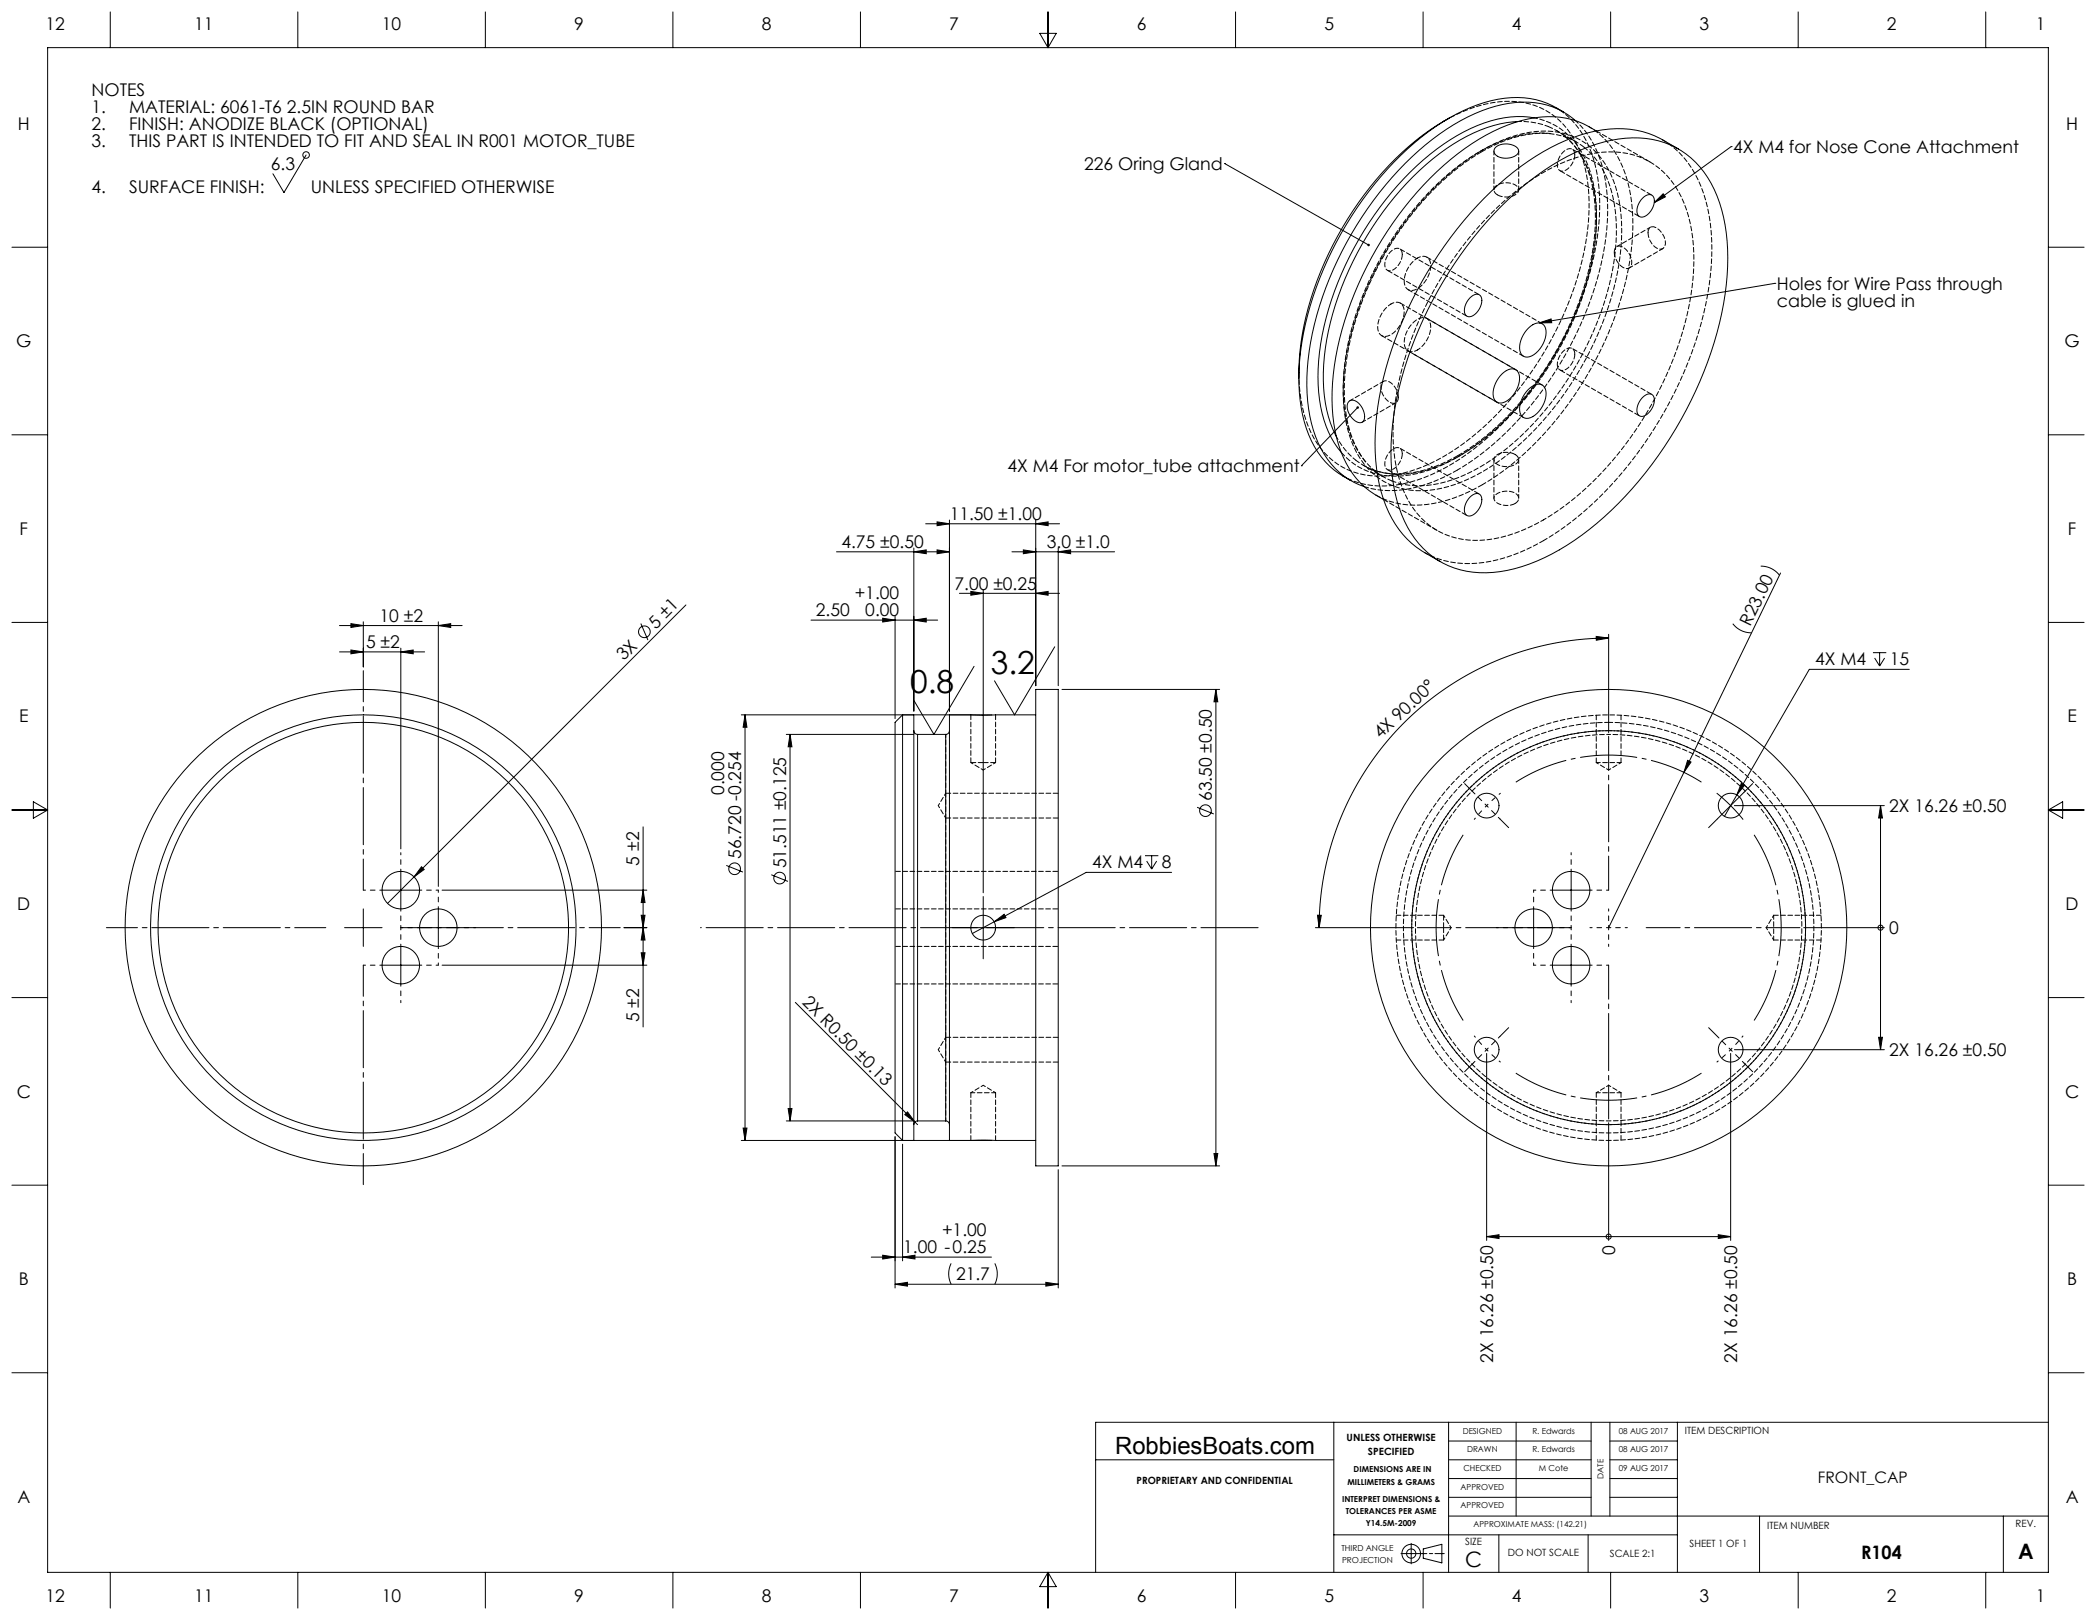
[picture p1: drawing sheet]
<svg xmlns="http://www.w3.org/2000/svg" width="559mm" height="432mm" viewBox="0 0 559 432" stroke-linecap="round" stroke-linejoin="round" font-family="sans-serif">
<g fill="none" stroke="#000" stroke-width=".27">
<path d="M12.7 12.7h533.4v406.4h-533.4zM29.4 3.2v9.5M79.4 3.2v9.5M129.4 3.2v9.5M179.4 3.2v9.5M229.4 3.2v9.5M277.2 8.9h4.4l-2.2 3.8zM279.4 3.2v9.5M329.4 3.2v9.5M379.4 3.2v9.5M429.4 3.2v9.5M479.4 3.2v9.5"/>
<path d="M529.4 3.2v9.5M386.4 31.5a79.1 79.1 0 0 0-29.8 31.4 77.4 77.4 0 0 0-10.3 38M386.4 31.5a82.1 82.1 0 0 0-28.9 30.8 82.1 82.1 0 0 0-11.2 38.1 34.2 34.2 0 0 0 6 21.5 22 22 0 0 0 7.9 6.2M398.7 39.3a4.5 4.5 0 0 1 6.1 .6 1.82 1.82 0 0 1-1.8 2.1 3.7 3.7 0 0 1-4.7-1.5l.1-.7zM404.7 32.4a38.2 38.2 0 0 0-20.9 8.5 83.2 83.2 0 0 0-30.7 54.1 37.2 37.2 0 0 0 3.2 21.3M409 31.4a30.5 30.5 0 0 0-20.5 4.7 76.7 76.7 0 0 0-27.5 30 73 73 0 0 0-9.6 36.4 29.7 29.7 0 0 0 6.2 18.1M416.9 29.9a23.5 23.5 0 0 0-21.1-2.6l-5.6 2.2-3.8 2M420 32.2a21.3 21.3 0 0 0-19.4-4.4 52.3 52.3 0 0 0-24.2 14 93.2 93.2 0 0 0-27.4 51.8 44.9 44.9 0 0 0 2.4 24.4 20.7 20.7 0 0 0 12.3 11.7M425.6 34.9a23 23 0 0 0-20.1-2.7 58.4 58.4 0 0 0-26 17.1 92.2 92.2 0 0 0-24 50.5 41.6 41.6 0 0 0 3.4 23.6 21.7 21.7 0 0 0 10 9.7M447.5 39.7a28.5 28.5 0 0 0-13-5.2 38.4 38.4 0 0 0-23 5.9 90.7 90.7 0 0 0-31 32.3 94.9 94.9 0 0 0-13.9 43.1 41.4 41.4 0 0 0 5.3 23.9 22.8 22.8 0 0 0 7.8 7.6l4.3 2.4M461.5 39.1h.1M461.5 39.1l-20.5 14.9"/>
<path d="M81.6 41.3l-5.9 10-2.9-5M326.5 43.6h.1M326.5 43.6l38.4 21.7M400 55.3a63.1 63.1 0 0 1 27.7-17.5 25.3 25.3 0 0 1 21.8 3.3 28.9 28.9 0 0 1 10.4 18.8 71.2 71.2 0 0 1-3.7 34 103 103 0 0 1-34.4 48.7 48.1 48.1 0 0 1-23.7 10 22.9 22.9 0 0 1-24.4-15.4 51.7 51.7 0 0 1-2.1-26.2 104.2 104.2 0 0 1 28.4-55.7zM437.8 52.9l.5-.4a1.59 1.59 0 0 1 2.1-.5 1.59 1.59 0 0 1 .6 2.1 4.2 4.2 0 0 1-3.6 3.8 1.89 1.89 0 0 1-.8-2.8l.5-1.2zM441 54l2.4-2.4 .6 .9zM3.2 65.9h9.5M391.8 79.5l.5-.5a1.59 1.59 0 0 1 2.1-.4 1.59 1.59 0 0 1 .6 2 4.2 4.2 0 0 1-3.6 3.8 1.89 1.89 0 0 1-.8-2.8l.5-1.1zM473.2 75.5h.1M473.2 75.5l-62.9 10.6M546.1 65.9h9.5M400.5 99.6a2.84 2.84 0 0 1 4-.7 5 5 0 0 1-.6 5.7 5 5 0 0 1-4.2 2.8 2.7 2.7 0 0 1-1.5-3.7l.8-2.2z"/>
<path d="M407.5 87.4a2.84 2.84 0 0 1 4.1-.8 5 5 0 0 1-.6 5.7 5 5 0 0 1-4.2 2.9 2.7 2.7 0 0 1-1.5-3.8l.8-2.1zM410.3 86.1l3.2-1.1 .2 1zM3.2 115.9h9.5M359.5 107.1a1.88 1.88 0 0 1 2.8 .5 3.9 3.9 0 0 1 1 4.8 2.18 2.18 0 0 1-2.8-.9 3.8 3.8 0 0 1-1-4.4zM362 108.6l-15 15.5M407.3 104a3.2 3.2 0 0 1 4.1-1.2 4.3 4.3 0 0 1 .2 4.8 6.1 6.1 0 0 1-4.6 3.9 2.45 2.45 0 0 1-1.8-3.4l.7-2.1zM437.8 106l.5-.4a1.59 1.59 0 0 1 2.1-.5 1.59 1.59 0 0 1 .6 2.1 4.2 4.2 0 0 1-3.6 3.8 1.89 1.89 0 0 1-.8-2.8l.5-1.2zM546.1 115.9h9.5M246.8 139.6h35.7M249.8 139.1l3.3 .5-3.3 .5zM253.1 138.6v50.9M276.1 139.6l3.3-.5v1z"/>
<path d="M276.1 138.6v44.2M347 124.1h.1M391.8 132.6l.5-.4a1.59 1.59 0 0 1 2.1-.5 1.59 1.59 0 0 1 .6 2 4.2 4.2 0 0 1-3.6 3.8 1.89 1.89 0 0 1-.8-2.7l.5-1.2zM223 147.1h30.1M243.6 147.1l3.3-.5v1zM243.6 146.1v43.4M249.8 146.6l3.3 .5-3.3 .5zM255.8 158.1h26.7M258.8 157.6l3.3 .5-3.3 .6zM262.1 157.1v80.9M269.8 147.1h27.4M272.8 146.6l3.3 .5-3.3 .5z"/>
<path d="M276.1 158.1l3.3-.5v1.1zM282.1 147.1l3.3-.5v1zM282.1 146.1v36.7M469.4 150.9a6.2 6.2 0 0 1 5 2.4M474.7 152.7l-25.8 53.2M3.2 165.9h9.5M90.5 173.8h22.7M90.5 166.7h32.7M93.6 173.3l3.3 .5-3.3 .5zM93.6 166.2l3.3 .5-3.3 .5zM96.9 165.7v12.1M106.9 173.8l3.3-.5v1z"/>
<path d="M106.9 172.8v53.5M116.9 166.7l3.3-.5v1zM116.9 165.7v70.6M170.8 166.2l1.9 4.4M182.9 161.3l-79.6 79.5M216.2 165.3h33.8M235.3 164.8l3.3 .5-3.3 .5zM238.6 164.3v27.2M243.6 165.3l3.3-.5v1zM259.7 177.6l-10.7 18.2-5.4-9.1M281.2 172.4l-10.7 18.1-5.4-9M425.6 169.6l3.3 .5-3.3 .6z"/>
<path d="M428.9 170.1a77.2 77.2 0 0 0-77.2 77.2M428.9 169.1v26.2M462 166.3a6.2 6.2 0 0 0 5 2.4M499.3 174h3.6M499.8 175.4l1.3 2.1M501.1 174v3.5M502.4 175.4l-1.3 2.1M509 178.4h-26.6l-19.4 33.5M546.1 165.9h9.5M197.6 190.5h66.8M198.6 190.5l.5 3.3h-1zM198.6 190.5v113.5"/>
<path d="M209.6 195.8h34M210.6 195.8l.5 3.3h-1zM210.6 195.8v103M240.6 190.5v113.5l-2-2v-109.5zM243.6 194.8a1 1 0 0 0 1 1M243.6 190.5v113.5M244.6 195.8v103M244.6 195.8h7.5M252.1 195.8v103M253.1 194.8a1 1 0 0 1-1 1M253.1 190.5v113.5M276.1 183.8h6v127h-6z"/>
<path d="M276.1 190.5h-17.3M283.1 183.8h42.1M324.2 183.8v127M324.2 183.8l.5 3.3h-1.1zM3.2 215.9h9.5M8.9 213.7l3.8 2.2-3.8 2.2zM319.2 215.2l4.4 1.8M448.9 205.9l-20 41.4M449.9 202.7l.9 .4-1.9 2.8zM457.7 211.4a46 46 0 0 1 7 7.1M462.4 214.7h40M463 211.9l-3.3 5.7"/>
<path d="M464.3 208.8l.8 .5-2.1 2.6zM464.9 211.2l-7 7.1M501.4 214.7l.5 3.3h-1.1zM501.4 214.7v65.1M546.1 215.9h9.5M546.1 215.9l3.8-2.2v4.4zM101.9 237.3h10M106.9 232.3v10M112.4 231l.7 .8-2.7 1.9zM117.9 237.3h54.6M171.5 237.3l.5 3.3h-1.1zM171.5 220.4v53.3"/>
<path d="M193.6 230.7l4.5 1.8M205.6 233.2l4.5 1.7M305.3 228.1h3.5M305.7 229.5l1.3 2.1M307 228.1v3.5M308.4 229.5l-1.4 2.1M312.4 232.5h-22.8l-24.6 13.2M413.9 237.3h10M418.9 232.3v10M91.9 247.3h10M96.9 242.3v10M101.9 257.3h10"/>
<path d="M106.9 252.3v10M111.9 247.3h10M116.9 242.3v10M117.9 257.3h54.6M166.4 247.3h6.1M170.9 244h1.1l-.5 3.3zM170.9 254h1.1l-.5 3.3zM171.5 247.3l.5 3.3h-1.1zM257.1 247.3h10M262.1 242.3v10M265 245.7l2.7-2 .5 .9zM265 245.7l-5.8 3.1"/>
<path d="M350.7 247.3h26.2M351.2 243.9l1.1 .1-.6 3.3zM403.9 247.3h10M408.9 242.3v10M413.9 257.3h10M418.9 252.3v10M480.9 247.3h21.5M501.4 247.3h.1M3.2 265.9h9.5M212 267.2l32.6 32.6M462.4 279.8h40M500.8 276.5h1.1l-.5 3.3z"/>
<path d="M546.1 265.9h9.5M209.6 298.8h34M210.1 295.5h1l-.5 3.3zM241.2 297.1l.7-.7 2 2.7zM244.6 298.8a1 1 0 0 0-1 1M244.6 298.8h7.5M252.1 298.8a1 1 0 0 1 1 1M396.3 280.8v49.8M428.9 299.3v31.3M461.4 280.8v49.8M3.2 315.9h9.5M197.6 304h66.8"/>
<path d="M198.1 300.7h1l-.5 3.3zM238.6 303v40.3M240.6 305v31.1M258.8 304h17.3M282.1 311.8v31.5M283.1 310.8h42.1M323.6 307.5h1.1l-.5 3.3zM546.1 315.9h9.5M232.3 335.1h32M235.3 334.6l3.3 .5-3.3 .5zM240.6 335.1l3.3-.5v1zM253.6 336.8a6.2 6.2 0 0 0 0 5.5"/>
<path d="M265.2 336.8a6.2 6.2 0 0 1 0 5.5M396.3 329.6l3.3-.5v1zM396.3 329.6h65.1M428.9 329.6h.1M458.1 329.1l3.3 .5-3.3 .5zM238.6 342.3l3.3-.5v1zM238.6 342.3h43.5M278.8 341.8l3.3 .5-3.3 .5zM3.2 365.9h9.5M355.6 379.1v40M386.2 379.1v40M404.2 379.1v25"/>
<path d="M424.2 379.1v25M429.2 379.1v25M447.2 379.1v40M546.1 365.9h9.5M546.1 379.1h-254v40M292.1 389.1h63.5M386.2 389.1h38M386.2 384.1h38M386.2 394.1h38M386.2 399.1h38M429.2 389.1h18M429.2 384.1h18"/>
<path d="M429.2 394.1h18M429.2 399.1h18M29.4 419.1v9.5M79.4 419.1v9.5M129.4 419.1v9.5M179.4 419.1v9.5M229.4 419.1v9.5M279.4 419.1v9.5M279.4 419.1l2.2 3.8h-4.4zM329.4 419.1v9.5M355.6 409.1h91.6M373.5 414.1h6.9"/>
<path d="M376.2 411.4v5.4M379.4 419.1v9.5M379.4 412.9l5-1.3v5l-5-1.3zM381.1 414.1h.9M382.6 414.1h2.4M386.2 404.1h159.9M399.6 409.1v10M423.4 409.1v10M429.4 419.1v9.5M469.1 404.1v15M479.4 419.1v9.5M529.4 419.1v9.5"/>
<path d="M534.1 404.1v15"/>
<circle cx="81.6" cy="41.3" r=".88"/>
<circle cx="171.8" cy="168.4" r="1.56"/>
<circle cx="321.4" cy="216.1" r="1.56"/>
<circle cx="396.3" cy="214.7" r="3.3"/>
<circle cx="461.4" cy="214.7" r="3.3"/>
<circle cx="106.9" cy="237.3" r="5"/>
<circle cx="195.9" cy="231.6" r="1.56"/>
<circle cx="207.9" cy="234" r="1.56"/>
<circle cx="418.9" cy="237.3" r="5"/>
<circle cx="96.9" cy="247.3" r="63.5"/>
<circle cx="96.9" cy="247.3" r="54.7"/>
<circle cx="96.9" cy="247.3" r="56.7"/>
<circle cx="106.9" cy="257.3" r="5"/>
<circle cx="116.9" cy="247.3" r="5"/>
<circle cx="262.1" cy="247.3" r="3.3"/>
<circle cx="408.9" cy="247.3" r="5"/>
<circle cx="418.9" cy="257.3" r="5"/>
<circle cx="428.9" cy="247.3" r="63.5"/>
<circle cx="501.4" cy="247.3" r=".68"/>
<circle cx="396.3" cy="279.8" r="3.3"/>
<circle cx="461.4" cy="279.8" r="3.3"/>
<circle cx="428.9" cy="329.6" r=".68"/>
<circle cx="376.2" cy="414.1" r="1.24"/>
<circle cx="376.2" cy="414.1" r="2.47"/>
</g>
<path d="M396.3 214.7l-3.3 3.8M396.3 214.7l3.8-3.3M396.3 279.8l3.8 3.3M396.3 279.8l-3.3-3.7M461.4 279.8l3.3-3.7M461.4 279.8l-3.7 3.3" fill="none" stroke="#000" stroke-width=".27" stroke-dasharray="15.2 1.3 1.3 1.3" stroke-dashoffset="14.6" stroke-linecap="butt"/>
<path d="M453.6 208.5a46 46 0 0 0-49.5 0M390.1 222.5a46 46 0 0 0 0 49.5M467.6 272a46 46 0 0 0 0-49.5M404.1 286a46 46 0 0 0 49.5 0" fill="none" stroke="#000" stroke-width=".27" stroke-dasharray="15.2 1.3 1.3 1.3" stroke-dashoffset=".5" stroke-linecap="butt"/>
<path d="M392.8 211.2l-2.3-2.3M399.9 218.3l2.3 2.3M457.9 218.3l-2.4 2.3M464.9 211.2l2.4-2.3M257.1 247.3h-3.3M262.1 242.3v-3.3M262.1 252.3v3.3M267.1 247.3h3.3M399.9 276.3l2.3-2.4M457.9 276.3l-2.4-2.4M392.8 283.3l-2.3 2.4M464.9 283.3l2.4 2.4" fill="none" stroke="#000" stroke-width=".27" stroke-dasharray="15.2 1.3 1.3 1.3"/>
<g fill="none" stroke="#000" stroke-width=".27" stroke-dasharray="15.2 1.3 1.3 1.3" stroke-dashoffset="14.6">
<path d="M396.3 214.7l-3.5-3.5M396.3 214.7l3.6 3.6M101.9 237.3h-5M106.9 232.3v-5M111.9 237.3h5M413.9 237.3h-5M418.9 232.3v-5M423.9 237.3h5M101.9 257.3h-5M106.9 252.3v-5M106.9 242.3v5M111.9 247.3h-5"/>
<path d="M111.9 257.3h5M116.9 242.3v-5M116.9 252.3v5M121.9 247.3h5M403.9 247.3h-5M408.9 242.3v-5M408.9 252.3v5M413.9 247.3h5M413.9 257.3h-5M418.9 252.3v-5M418.9 242.3v5M423.9 257.3h5"/>
<path d="M428.9 247.3v-5M428.9 247.3h-5M428.9 247.3v5M428.9 247.3h5M106.9 262.3v5M396.3 279.8l-3.5 3.5M396.3 279.8l3.6-3.5M418.9 262.3v5M461.4 279.8l3.5 3.5M461.4 279.8l-3.5-3.5"/>
</g>
<path d="M428.9 237.3v-41M418.9 247.3h-41M428.9 257.3v41M438.9 247.3h41" fill="none" stroke="#000" stroke-width=".27" stroke-dasharray="15.2 1.3 1.3 1.3" stroke-dashoffset="6.2"/>
<path d="M96.9 237.3v-58.5M86.9 247.3h-58.5M96.9 257.3v58.5M106.9 247.3h58.5" fill="none" stroke="#000" stroke-width=".27" stroke-dasharray="15.2 1.3 1.3 1.3" stroke-dashoffset="6.9"/>
<path d="M262.1 247.3h74.2" fill="none" stroke="#000" stroke-width=".27" stroke-dasharray="15.2 1.3 1.3 1.3" stroke-dashoffset="-.9"/>
<path d="M262.1 247.3h-75.3" fill="none" stroke="#000" stroke-width=".27" stroke-dasharray="15.2 1.3 1.3 1.3" stroke-dashoffset="-1.5"/>
<g fill="#000">
<path d="M449.9 202.7l.9 .4-1.9 2.8zM112.4 231l.7 .8-2.7 1.9zM241.2 297.1l.7-.7 2 2.7z"/>
<path d="M364.7 65l-.1 .5 .4 .1 .2-.1-.3-.2 .3 .2-.1-.4zM441 54l2.4-2.4 .6 .9zM361.7 108.4a.34 .34 0 0 0 0 .5 .34 .34 0 0 0 .5 0 .34 .34 0 0 0 0-.5l-.2 .2 .2-.2zM410.3 86.1l3.2-1.1 .2 1z"/>
<path d="M276.1 139.6l3.3-.5v1zM249.8 139.1l3.3 .5-3.3 .5zM249.8 146.6l3.3 .5-3.3 .5zM243.6 147.1l3.3-.5v1zM243.6 165.3l3.3-.5v1zM235.3 164.8l3.3 .5-3.3 .5zM278.8 341.8l3.3 .5-3.3 .5zM238.6 342.3l3.3-.5v1z"/>
<path d="M258.8 157.6l3.3 .5-3.3 .6zM276.1 158.1l3.3-.5v1.1z"/>
<path d="M282.1 147.1l3.3-.5v1zM272.8 146.6l3.3 .5-3.3 .5z"/>
<path d="M425.6 169.6l3.3 .5-3.3 .6zM351.2 243.9l1.1 .1-.6 3.3z"/>
<path d="M210.6 195.8l.5 3.3h-1zM210.1 295.5h1l-.5 3.3z"/>
<path d="M501.4 214.7l.5 3.3h-1.1zM500.8 276.5h1.1l-.5 3.3z"/>
<path d="M170.9 244h1.1l-.5 3.3zM171.5 237.3l.5 3.3h-1.1z"/>
<path d="M171.5 247.3l.5 3.3h-1.1zM170.9 254h1.1l-.5 3.3z"/>
<path d="M265 245.7l3.2-1.1-.5-.9zM464.3 208.8l-1.3 3.1 2.1-2.6z"/>
<path d="M198.1 300.7h1l-.5 3.3zM198.6 190.5l.5 3.3h-1z"/>
<path d="M323.6 307.5h1.1l-.5 3.3zM324.2 183.8l.5 3.3h-1.1z"/>
<path d="M240.6 335.1l3.3-.5v1zM235.3 334.6l3.3 .5-3.3 .5zM106.9 173.8l3.3-.5v1zM93.6 173.3l3.3 .5-3.3 .5zM116.9 166.7l3.3-.5v1zM93.6 166.2l3.3 .5-3.3 .5z"/>
<path d="M458.1 329.1l3.3 .5-3.3 .5zM396.3 329.6l3.3-.5v1z"/>
</g>
<g fill="none" stroke="#000" stroke-width=".27" stroke-dasharray="1.3 .6">
<path d="M385 32.3a32 32 0 0 1 21.2-5 20.2 20.2 0 0 1 15.6 14.6 50.4 50.4 0 0 1 0 27.6 89.5 89.5 0 0 1-31.2 48.4 40.7 40.7 0 0 1-21.9 9 19.7 19.7 0 0 1-19.9-13.2 38.7 38.7 0 0 1-2.5-14.4M417.1 36.3l-1.8-1.3-2.5-1.3M417.6 36.6l.2 .1M439.8 43.1l-14.2-8.2M375.4 77.2l30.8 17.8M439.4 62a4.5 4.5 0 0 0 3.3 4.4 1.66 1.66 0 0 0 1.3-2.3 4.9 4.9 0 0 0-3.2-3.7 1.33 1.33 0 0 0-1.4 1.6M368.3 89.4l30.8 17.8M375.4 93.5l30.8 17.8M404.1 98.5l-30.8-17.7M411.2 86.3l-30.8-17.8M411.2 102.6l-30.8-17.7M368.9 133.1l14.2 8.3"/>
<path d="M388.5 121.9a30.5 30.5 0 0 1-20.6 4.7 17.8 17.8 0 0 1-10.3-6M388.7 121.4a31 31 0 0 1-18.4 4.8l-2.8-.5-1.9-.7M395.2 129.2a33.5 33.5 0 0 1-21.5 5.2 19.8 19.8 0 0 1-6.8-2.4M258.8 190.5v12.8M261.8 190.6h.4M425.6 190.6v12.7M252.1 218v58.5M265.4 203.3v-12.8M432.2 203.3v-12.7M258.8 247.4v-.1M372.2 250.6h12.7M384.9 244h-12.7"/>
<path d="M472.9 250.6h12.6M485.5 244h-12.6M258.8 291.3v12.7M425.6 291.3v12.6M265.4 304v-12.7M432.2 303.9v-12.6"/>
</g>
<g fill="none" stroke="#000" stroke-width=".27" stroke-dasharray="1.3 .6" stroke-dashoffset=".2">
<path d="M423.6 33.7a23.9 23.9 0 0 1 10.7 16.3 61.2 61.2 0 0 1-2.7 31.5 92.5 92.5 0 0 1-30.7 44l-5.7 3.7M398.3 40.3v10.3M404.9 50.6v-10.3M434.4 71.4l8.9-5.2M440 60.5l-8.9 5.2M363.1 112.6l9-5.2M368.8 101.6l-9 5.2M398.3 122.5v10.4M404.9 132.9v-10.4M428.9 192.5a54.7 54.7 0 0 1 48.2 80.6 54.7 54.7 0 0 1-93.8 4.5 54.7 54.7 0 0 1 40.3-84.8l5.3-.3M252.1 211.4v6.6M425.6 203.3h6.6"/>
<path d="M472.9 244v6.6M252.1 276.5v6.6M265.4 291.3h-6.6M432.2 291.3h-6.6"/>
</g>
<g fill="none" stroke="#000" stroke-width=".27" stroke-dasharray="1.3 .6" stroke-dashoffset="-.1">
<path d="M417.8 36.7l2.8 1.3 1.7 1.3M399.3 52a4.7 4.7 0 0 0 5.3-.7 1.53 1.53 0 0 0-1.2-2.3 4.2 4.2 0 0 0-5 1.2 1.43 1.43 0 0 0 .9 1.8M419.9 41.3a1.42 1.42 0 0 0-.7-1.5 1.42 1.42 0 0 0-1.7 .1 4.7 4.7 0 0 0-2.1 5 1.53 1.53 0 0 0 2.6 .1l1.2-1.4 .5-1.2 .2-1.1M373.9 67.8a1.42 1.42 0 0 0-.7-1.5 1.42 1.42 0 0 0-1.7 .2 4.7 4.7 0 0 0-2.1 5 1.53 1.53 0 0 0 2.6 .1l1.2-1.5 .5-1.1 .2-1.2M430.4 67.2a1.42 1.42 0 0 1 .7-1.5 1.42 1.42 0 0 1 1.6 .2 4.7 4.7 0 0 1 2.2 5 1.53 1.53 0 0 1-2.7 .1l-1.1-1.5-.6-1.1-.1-1.2M419.9 94.4a1.42 1.42 0 0 0-.7-1.5 1.42 1.42 0 0 0-1.7 .1 4.7 4.7 0 0 0-2.1 5 1.53 1.53 0 0 0 2.6 .1l1.2-1.4 .5-1.2 .2-1.1M372.8 105.9a4.7 4.7 0 0 0-3.2-4.4 1.53 1.53 0 0 0-1.4 2.2 4.2 4.2 0 0 0 3.6 3.8 1.43 1.43 0 0 0 1-1.6M364.2 123.2a29.1 29.1 0 0 1-6.1-18.7 74.1 74.1 0 0 1 11.6-38.6 74.1 74.1 0 0 1 24.8-25.5M366.9 125.8a22.8 22.8 0 0 1-7.9-14.8 59.9 59.9 0 0 1 4.3-31 83.2 83.2 0 0 1 27.5-36.8l4.2-2.7M373.9 121a1.42 1.42 0 0 0-.7-1.6 1.42 1.42 0 0 0-1.7 .2 4.7 4.7 0 0 0-2.1 5 1.53 1.53 0 0 0 2.6 .1l1.2-1.4 .5-1.2 .2-1.1M403.9 134.2a1.57 1.57 0 0 0 1-1.7 1.57 1.57 0 0 0-1.5-1.3 4.4 4.4 0 0 0-5 1.2 1.85 1.85 0 0 0 1.8 2.1l.2 .1a5 5 0 0 0 3.5-.4M403.9 121.1a1.42 1.42 0 0 1 1 1.4 1.42 1.42 0 0 1-1 1.3 4.7 4.7 0 0 1-5.4-.6 1.53 1.53 0 0 1 1.3-2.3l1.8-.3 1.3 .1 1 .4"/>
<path d="M252.1 218h30M258.8 203.3h3.3M262.1 203.3h3.3M282.1 211.4h-30M384.9 247.3v-3.3M384.9 250.6v-3.3M282.1 276.5h-30M252.1 283.1h30"/>
</g>
<g fill="none" stroke="#000" stroke-width=".27" stroke-dasharray="1.3 .6" stroke-dashoffset=".6">
<path d="M395.2 40a76.7 76.7 0 0 0-27.5 30 73 73 0 0 0-9.6 36.4 28.1 28.1 0 0 0 7.3 19.2 19.7 19.7 0 0 0 19 4.5 50.1 50.1 0 0 0 23.3-14.1 85.8 85.8 0 0 0 24.3-48 38.9 38.9 0 0 0-3.2-22.8 18.9 18.9 0 0 0-21.1-9.9 37 37 0 0 0-12.5 4.7M366.8 125.8l-.9-.8M250.1 214.7l2 3.3M252.1 211.4l-2 3.3M258.8 203.3l3.3 1.9M262.1 205.2l3.3-1.9M425.6 203.3l3.3 1.9M428.9 205.2l3.3-1.9M265.4 247.2l-.2 1.3M384.9 250.6l2-3.3M386.9 247.3l-2-3.3M470.9 247.3l2 3.3"/>
<path d="M472.9 244l-2 3.3M250.1 279.8l2 3.3M252.1 276.5l-2 3.3M262.1 289.3l-3.3 2M265.4 291.3l-3.3-2M428.9 289.3l-3.3 2M432.2 291.3l-3.3-2M428.9 304a56.7 56.7 0 0 1-50-83.5 56.7 56.7 0 0 1 97.2-4.6 56.7 56.7 0 0 1-41.9 87.8l-5.3 .3"/>
</g>
<path d="M415.9 45.5l21.2 12.2M440.4 52l-21.2-12.2M369.9 72l21.2 12.3M394.4 78.6l-21.2-12.3M415.9 98.6l21.2 12.2M440.4 105.1l-21.2-12.2M369.9 125.2l21.2 12.2M394.4 131.7l-21.2-12.3M282.1 232.3h-43.5M238.6 252.3h43.5M282.1 242.3h-43.5M238.6 262.3h43.5" fill="none" stroke="#000" stroke-width=".27" stroke-dasharray="1.3 .6" stroke-dashoffset="-.2"/>
<path d="M409 31.4a19 19 0 0 1 14.5 13 45.5 45.5 0 0 1 1 24.2 85.6 85.6 0 0 1-30.5 49.7l-5.5 3.6M420.3 37.9l-5.3-3.1M377.9 68.8a7.2 7.2 0 0 0-3.3 7.4 2.18 2.18 0 0 0 3.6 .6 6.9 6.9 0 0 0 2.9-7.5 2.08 2.08 0 0 0-3.2-.5M370.8 81a7.2 7.2 0 0 0-3.3 7.5 2.18 2.18 0 0 0 3.6 .5 6.9 6.9 0 0 0 2.9-7.5 2.08 2.08 0 0 0-3.2-.5M377.9 93.3a7.2 7.2 0 0 0 3.3-7.5 2.18 2.18 0 0 0-3.6-.5 6.9 6.9 0 0 0-2.9 7.5 2.08 2.08 0 0 0 3.2 .5M363.5 124l5.3 3.1M252.1 195.8v15.6M252.1 283.1v15.7" fill="none" stroke="#000" stroke-width=".27" stroke-dasharray="1.3 .6" stroke-dashoffset=".4"/>
<path d="M417 36.2a24.2 24.2 0 0 1 8 16.5 65.3 65.3 0 0 1-6.4 33.5 81 81 0 0 1-27.4 33.7l-2.5 1.5M422.3 39.3a24.6 24.6 0 0 1 8.4 17.1 64.9 64.9 0 0 1-6.6 33.5 79.5 79.5 0 0 1-27.8 33.5 32.2 32.2 0 0 1-20.8 5.9l-4.4-1.1M443.2 37.3a25.8 25.8 0 0 1 11.6 16.2 63.1 63.1 0 0 1-1.3 32.7 104.5 104.5 0 0 1-34 52.4l-4 3-4 2.5M395 40.5a31 31 0 0 1 18.5-4.8l2.8 .5 1.6 .5M361.4 122.6l1.7 1.2 2.6 1.3M371.1 128.2l-2.7-1.3-1.6-1.1M388.5 125.3a33.5 33.5 0 0 1-21.5 5.2l-3.3-.8M389.2 121.5a75.5 75.5 0 0 0 27.3-30 70.3 70.3 0 0 0 9-36.2 26.3 26.3 0 0 0-7.8-18.6l-.6-.4M411.5 144.1a38.4 38.4 0 0 1-23 6 22.2 22.2 0 0 1-8.8-2.8" fill="none" stroke="#000" stroke-width=".27" stroke-dasharray="1.3 .6" stroke-dashoffset=".1"/>
<path d="M358 126.9a23.1 23.1 0 0 0 18.1 1.6 58.4 58.4 0 0 0 26-17.2 92.2 92.2 0 0 0 24.1-50.5 41.6 41.6 0 0 0-3.5-23.6 20.8 20.8 0 0 0-8-8.6M411.5 138.6a33.5 33.5 0 0 1-21.5 5.2 20.6 20.6 0 0 1-16.3-14.2 48.4 48.4 0 0 1-1.3-25.1 92.6 92.6 0 0 1 32.5-54.1 44.1 44.1 0 0 1 22.3-9.8 20.4 20.4 0 0 1 21.7 13.5 46.7 46.7 0 0 1 1.9 24.7 92.2 92.2 0 0 1-33.6 56l-5.7 3.8M428.9 194.8a52.5 52.5 0 0 0-46.3 77.2 52.5 52.5 0 0 0 89.9 4.4 52.5 52.5 0 0 0-38.5-81.4l-5.1-.2M428.9 299.8a52.5 52.5 0 0 1-46.3-77.3 52.5 52.5 0 0 1 89.9-4.4 52.5 52.5 0 0 1-38.5 81.4l-5.1 .3" fill="none" stroke="#000" stroke-width=".27" stroke-dasharray="1.3 .6" stroke-dashoffset=".5"/>
<path d="M412.8 33.7h-.2a19.9 19.9 0 0 0-7.9-1.3M420 32.2a27.6 27.6 0 0 1 8.3 17.8 69.8 69.8 0 0 1-6.2 34.9 89.9 89.9 0 0 1-29.8 38l-3.8 2.4M394.5 40.4a31.4 31.4 0 0 1 18.9-4.8M356.3 116.3a19.6 19.6 0 0 0 5.1 6.3" fill="none" stroke="#000" stroke-width=".27" stroke-dasharray="1.3 .6" stroke-dashoffset=".3"/>
<path d="M365.7 125.1a24 24 0 0 0 18.1-1l5.4-2.6M428.9 195.8a51.5 51.5 0 0 1 45.4 75.7 51.5 51.5 0 0 1-88.2 4.4 51.5 51.5 0 0 1 37.6-79.9l5.2-.2" fill="none" stroke="#000" stroke-width=".27" stroke-dasharray="1.3 .6" stroke-dashoffset=".7"/>
<g font-size="8.5">
<text x="264.1" y="179.6">3.2</text>
<text x="242.6" y="184.8">0.8</text>
</g>
<text font-size="6.3" x="297.3" y="387.6">RobbiesBoats.com</text>
<g font-size="5.7">
<text x="390.6" y="417.6">C</text>
<text x="538" y="415.6">A</text>
</g>
<text font-size="4.9" x="496.2" y="415.5">R104</text>
<g font-size="4.7">
<text x="12.1" y="8">12</text>
<text x="51.8" y="8">11</text>
<text x="101.8" y="8">10</text>
<text x="153.1" y="8">9</text>
<text x="203.1" y="8">8</text>
<text x="253.1" y="8">7</text>
<text x="303.1" y="8">6</text>
<text x="353.1" y="8">5</text>
<text x="403.1" y="8">4</text>
<text x="453.1" y="8">3</text>
<text x="503.1" y="8">2</text>
<text x="542.8" y="8">1</text>
<text x="24.4" y="25.5">NOTES</text>
<text x="4.7" y="34.6">H</text>
<text x="24.4" y="30">1.</text>
<text x="24.4" y="34.6">2.</text>
<text x="34.4" y="30">MATERIAL: 6061-T6 2.5IN ROUND BAR</text>
<text x="34.4" y="34.6">FINISH: ANODIZE BLACK (OPTIONAL)</text>
<text x="550.8" y="34.6">H</text>
<text x="24.4" y="39.1">3.</text>
<text x="34.4" y="39.1">THIS PART IS INTENDED TO FIT AND SEAL IN R001 MOTOR_TUBE</text>
<text x="462.1" y="40.8">4X M4 for Nose Cone Attachment</text>
<text x="72.2" y="45.3">6.3</text>
<text x="289.1" y="45.3">226 Oring Gland</text>
<text x="24.4" y="51.3">4.</text>
<text x="34.4" y="51.3">SURFACE FINISH:</text>
<text x="82.8" y="51.3">UNLESS SPECIFIED OTHERWISE</text>
<text x="473.7" y="77.3">Holes for Wire Pass through</text>
<text x="473.7" y="81.8">cable is glued in</text>
<text x="4.3" y="92.6">G</text>
<text x="550.4" y="92.6">G</text>
<text x="268.6" y="125.9">4X M4 For motor_tube attachment</text>
<text x="5.2" y="142.6">F</text>
<text x="253.2" y="138.6">11.50 ±1.00</text>
<text x="551.3" y="142.6">F</text>
<text x="224.3" y="146.1">4.75 ±0.50</text>
<text x="279.1" y="146.1">3.0 ±1.0</text>
<text x="227.9" y="159.8">+1.00</text>
<text x="254.5" y="157.1">7.00 ±0.25</text>
<text x="101.2" y="165.7">10 ±2</text>
<text x="174.8" y="167.8" transform="rotate(-45 174.8 167.8)">5 ±1</text>
<text x="217.5" y="164.2">2.50</text>
<text x="230.7" y="164.3">0.00</text>
<text x="466.6" y="167.1" transform="rotate(-64 466.6 167.1)">R23.00</text>
<text x="97.6" y="172.7">5 ±2</text>
<text x="166.3" y="176.3" transform="rotate(-45 166.3 176.3)">3X</text>
<text x="484" y="177.3">4X M4</text>
<text x="503.8" y="177.3">15</text>
<text x="5.1" y="192.6">E</text>
<text x="368" y="197.1" transform="rotate(-43 368 197.1)">4X 90.00°</text>
<text x="551.2" y="192.6">E</text>
<text x="193.1" y="211.9" transform="rotate(-90 193.1 211.9)">0.000</text>
<text x="323.1" y="213.5" transform="rotate(-90 323.1 213.5)">63.50 ±0.50</text>
<text x="503.7" y="216.5">2X 16.26 ±0.50</text>
<text x="170.4" y="230.7" transform="rotate(-90 170.4 230.7)">5 ±2</text>
<text x="197.6" y="229" transform="rotate(-90 197.6 229)">56.720 -0.254</text>
<text x="209.6" y="231.5" transform="rotate(-90 209.6 231.5)">51.511 ±0.125</text>
<text x="291.2" y="231.5">4X M4</text>
<text x="309.8" y="231.5">8</text>
<text x="4.6" y="242.6">D</text>
<text x="550.7" y="242.6">D</text>
<text x="503.7" y="249">0</text>
<text x="213.7" y="267.4" transform="rotate(45 213.7 267.4)">2X R0.50 ±0.13</text>
<text x="170.4" y="272.4" transform="rotate(-90 170.4 272.4)">5 ±2</text>
<text x="503.7" y="281.6">2X 16.26 ±0.50</text>
<text x="4.4" y="292.6">C</text>
<text x="550.5" y="292.6">C</text>
<text x="251.2" y="329.5">+1.00</text>
<text x="240.8" y="334">1.00 -0.25</text>
<text x="430.6" y="334.5" transform="rotate(-90 430.6 334.5)">0</text>
<text x="254.9" y="341.3">21.7</text>
<text x="5" y="342.6">B</text>
<text x="551.1" y="342.6">B</text>
<text x="398.1" y="363.2" transform="rotate(-90 398.1 363.2)">2X 16.26 ±0.50</text>
<text x="463.2" y="363.2" transform="rotate(-90 463.2 363.2)">2X 16.26 ±0.50</text>
<text x="4.6" y="400.5">A</text>
<text x="550.7" y="400.5">A</text>
<text x="12.1" y="427.1">12</text>
<text x="51.8" y="427.1">11</text>
<text x="101.8" y="427.1">10</text>
<text x="153.1" y="427.1">9</text>
<text x="203.1" y="427.1">8</text>
<text x="253.1" y="427.1">7</text>
<text x="303.1" y="427.1">6</text>
<text x="353.1" y="427.1">5</text>
<text x="403.1" y="427.1">4</text>
<text x="453.1" y="427.1">3</text>
<text x="503.1" y="427.1">2</text>
<text x="542.8" y="427.1">1</text>
</g>
<text font-size="4.2" x="484.7" y="395.3">FRONT_CAP</text>
<g font-size="2.7">
<text x="449.2" y="382.4">ITEM DESCRIPTION</text>
<text x="359" y="384.2">UNLESS OTHERWISE</text>
<text x="364.7" y="387.7">SPECIFIED</text>
<text x="303" y="395.4">PROPRIETARY AND CONFIDENTIAL</text>
<text x="471.2" y="407.4">ITEM NUMBER</text>
<text x="537.4" y="406.9">REV.</text>
<text x="390.7" y="411.9">SIZE</text>
<text x="450.5" y="412.4">SHEET 1 OF 1</text>
<text x="402" y="414.8">DO NOT SCALE</text>
<text x="429.2" y="414.9">SCALE 2:1</text>
</g>
<g font-size="2.2">
<text x="390" y="382.1">DESIGNED</text>
<text x="408.5" y="382.1">R. Edwards</text>
<text x="431.6" y="382.1">08 AUG 2017</text>
<text x="391.1" y="387.1">DRAWN</text>
<text x="408.5" y="387.1">R. Edwards</text>
<text x="431.6" y="387.1">08 AUG 2017</text>
<text x="359.2" y="395.7">MILLIMETERS &amp; GRAMS</text>
<text x="360.9" y="392.5">DIMENSIONS ARE IN</text>
<text x="390.1" y="392.1">CHECKED</text>
<text x="410.2" y="392.1">M Cote</text>
<text x="427.5" y="394.2" transform="rotate(-90 427.5 394.2)">DATE</text>
<text x="431.6" y="392.1">09 AUG 2017</text>
<text x="357.8" y="400.4">INTERPRET DIMENSIONS &amp;</text>
<text x="389.4" y="397.1">APPROVED</text>
<text x="358.8" y="403.5">TOLERANCES PER ASME</text>
<text x="364.1" y="406.7">Y14.5M-2009</text>
<text x="389.4" y="402">APPROVED</text>
<text x="392.9" y="407.1">APPROXIMATE MASS: (142.21)</text>
<text x="357.6" y="413.3">THIRD ANGLE</text>
<text x="357.8" y="416.6">PROJECTION</text>
</g>
</svg>
